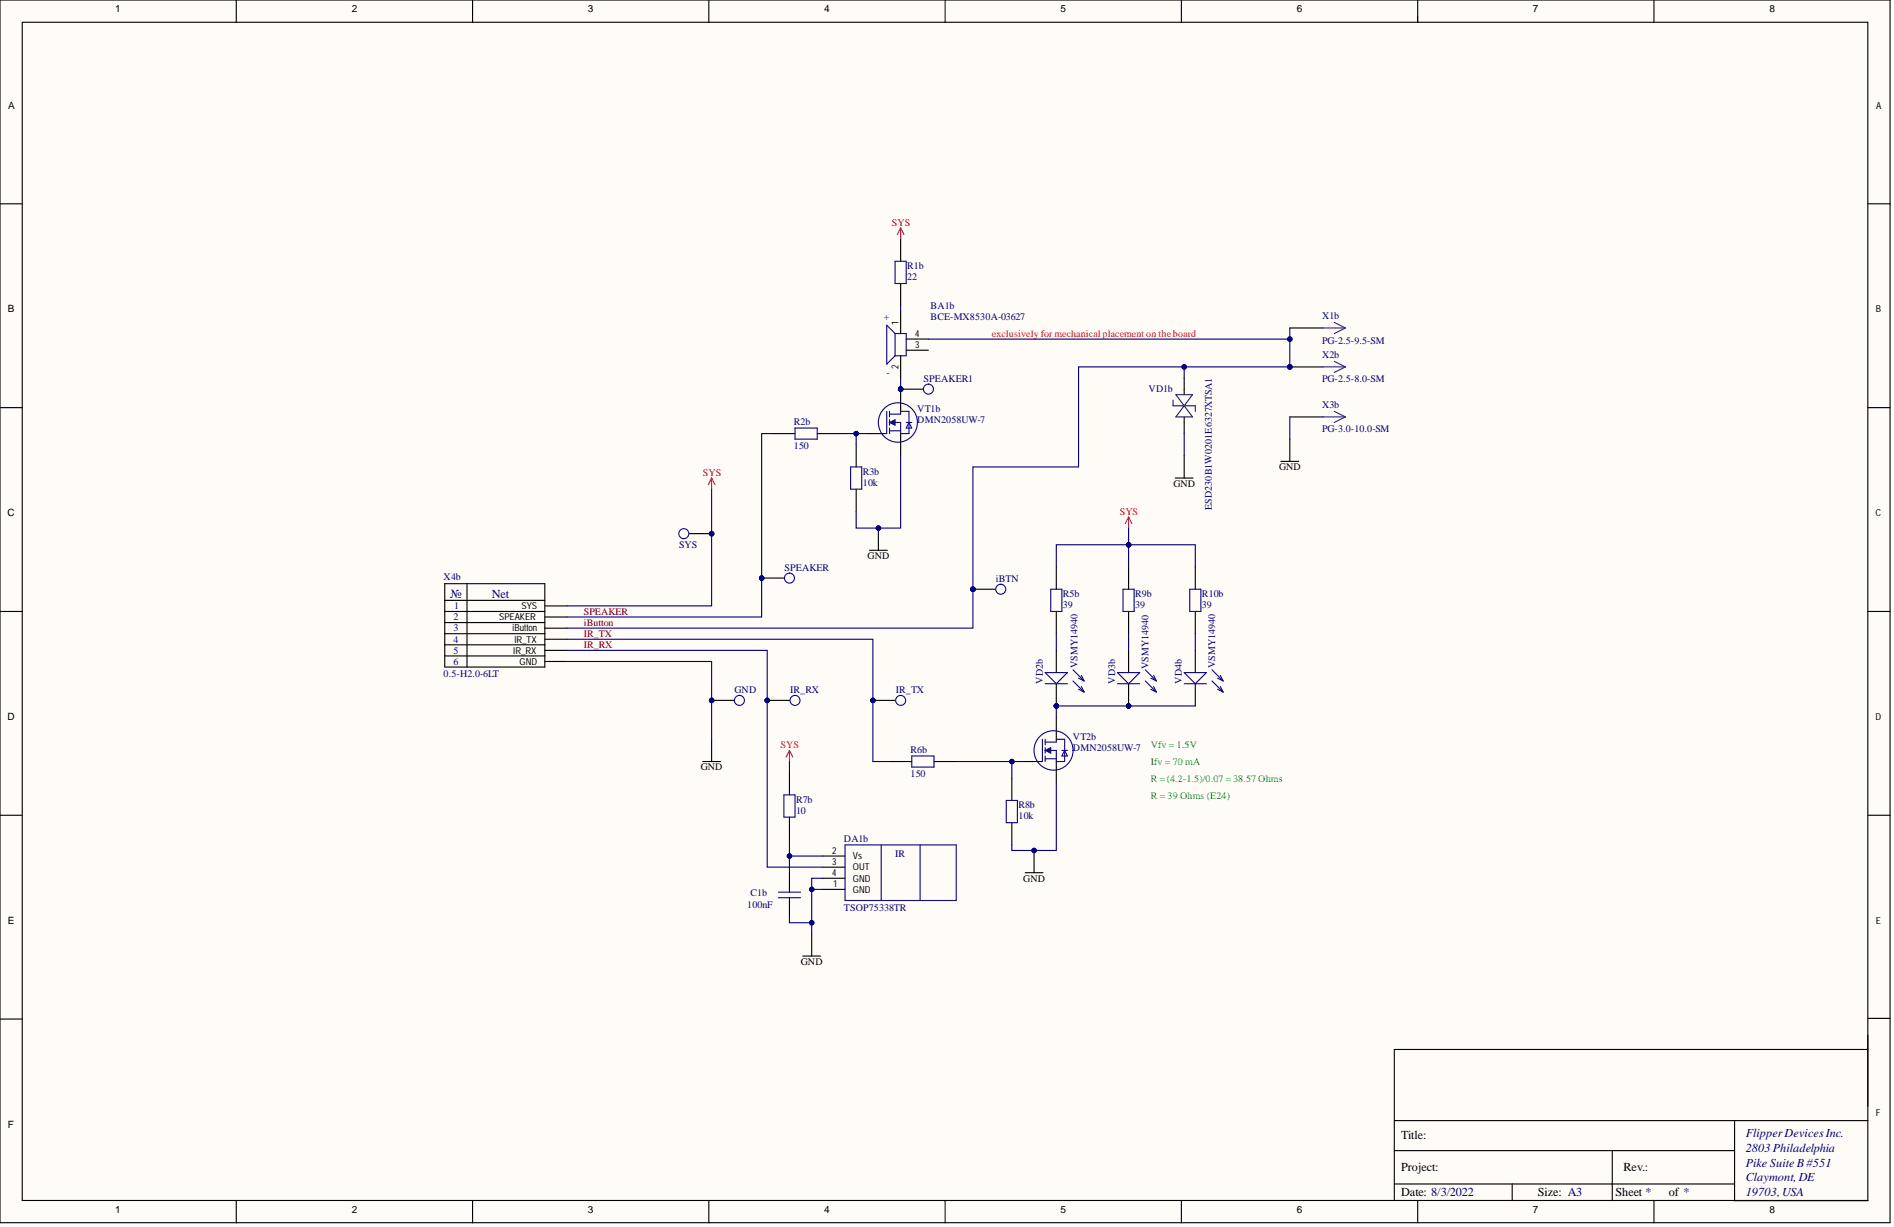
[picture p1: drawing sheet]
<svg xmlns="http://www.w3.org/2000/svg" width="431mm" height="279mm" viewBox="0 0 431 279" stroke-linecap="round" stroke-linejoin="round" font-family="sans-serif">
<g fill="#fffcf8">
<path d="M0 0h430.6v278.5h-430.6z" fill-rule="evenodd"/>
<path d="M0 0h430.6v278.5h-430.6z" fill-rule="evenodd"/>
</g>
<g fill="none" stroke="#000" stroke-width=".25">
<path d="M0 0h430.5v278.4h-430.5zM5.1 5.1h420.4v268.3h-420.4zM53.8 0v5.1M107.6 0v5.1M161.5 0v5.1M215.3 0v5.1M269.1 0v5.1M322.9 0v5.1M376.8 0v5.1M0 46.4h5.1M425.5 46.4h5.1M0 92.8h5.1"/>
<path d="M425.5 92.8h5.1M0 139.2h5.1M198.1 125.3h4M200.1 120.3v5M425.5 139.2h5.1M0 185.6h5.1M425.5 185.6h5.1M0 232.1h5.1M425.5 239h-107.9v34.1M425.5 231.9h5.1M317.6 255.2h107.9M395.1 255.2v18.2h30.4"/>
<path d="M53.8 273.4v5.1M107.6 273.4v5.1M161.5 273.4v5.1M215.3 273.4v5.1M269.1 273.4v5.1M317.6 269.6h77.5M317.6 262h77.5M322.9 273.4v5.1M344.5 269.6v3.8M367.3 262v11.4M376.8 273.4v5.1"/>
</g>
<circle cx="200.1" cy="120.3" r=".51" fill="#000080"/>
<circle cx="200.1" cy="120.3" r=".51" fill="none" stroke="#000080" stroke-width=".23"/>
<path d="M205.2 51.9l-.8 1.5M205.2 51.9l.7 1.5M205.2 51.9v2.5" fill="none" stroke="#f00" stroke-width=".25"/>
<path d="M233.5 198.7h4.1M235.6 193.7v5" fill="none" stroke="#000" stroke-width=".25"/>
<circle cx="235.6" cy="193.7" r=".51" fill="#000080"/>
<circle cx="235.6" cy="193.7" r=".51" fill="none" stroke="#000080" stroke-width=".23"/>
<path d="M176 98.7h5.1M186.2 98.7h5M293.8 100v5.1M267.7 108.9h4.1M269.8 103.8v5.1M291.8 105.1h4M160.1 173.4h4M162.1 168.3v5.1M182.9 217.7h4M184.9 212.6v5.1" fill="none" stroke="#000" stroke-width=".25"/>
<path d="M162.1 108.9l-.8 1.5M162.1 108.9l.8 1.5M162.1 108.9v2.5M257.1 117.7l-.8 1.5M257.1 117.7l.7 1.5M257.1 117.7v2.6M179.8 170.9l-.7 1.5M179.8 170.9l.8 1.5M179.8 170.9v2.5" fill="none" stroke="#f00" stroke-width=".25"/>
<path d="M181.1 97.5h5.1v2.5h-5.1zM202 93.7v5M202.6 93.7v1.2M202.6 95.6v1.2M202.6 97.5v1.2M202.6 98.1h2.6M202.6 96.2h2.6M202.6 94.3h2.6" fill="none" stroke="#11037f" stroke-width=".25"/>
<path d="M202.6 96.2l1.3-.6v1.2z" fill="#11037f"/>
<path d="M202.6 96.2l1.3-.6v1.2z" fill="none" stroke="#11037f" stroke-width=".23"/>
<g fill="none" stroke="#11037f" stroke-width=".25">
<path d="M206.4 96.2h1.3M207.1 93.7v5h-1.9v-2.5M207.1 96.2l.6 1.3h-1.3zM193.8 106.3h2.5v5.1h-2.5zM237.5 168.3v5.1M238.1 168.3v1.3M238.1 170.2v1.3M238.1 172.1v1.3M238.1 172.8h2.5M238.1 170.9h2.5M238.1 169h2.5M178.6 181h2.5v5.1h-2.5z"/>
<path d="M229.2 182.3h2.6v5h-2.6z"/>
<circle cx="204.5" cy="96.2" r="4.5"/>
</g>
<path d="M197.6 98.7h4.3M205.2 98.7v5.1M195 101.3v5M195 111.4v5.1M179.8 175.9v5.1M230.5 177.2v5.1M179.8 186.1v5M230.5 187.3v5.1" fill="none" stroke="#000" stroke-width=".25"/>
<path d="M238.1 170.9l1.3-.7v1.3z" fill="#11037f"/>
<path d="M238.1 170.9l1.3-.7v1.3z" fill="none" stroke="#11037f" stroke-width=".23"/>
<g fill="none" stroke="#11037f" stroke-width=".25">
<path d="M238.1 153.2h5.1l-2.6 2.5zM238.1 155.7h5.1M244.4 152.5l2.6 2.6M244.4 155.1l2.6 2.5M245.7 154.4l1.3 .7M245.7 157l1.3 .6M246.3 153.8l.7 1.3M246.3 156.3l.7 1.3M254.6 153.2h5l-2.5 2.5zM254.6 155.7h5M260.9 152.5l2.5 2.6M260.9 155.1l2.5 2.5"/>
<path d="M262.2 154.4l1.2 .7M262.2 157l1.2 .6M262.8 153.8l.6 1.3M262.8 156.3l.6 1.3M269.8 153.2h5l-2.5 2.5zM269.8 155.7h5M276.1 152.5l2.5 2.6M276.1 155.1l2.5 2.5M277.4 154.4l1.2 .7M277.4 157l1.2 .6M278 153.8l.6 1.3M278 156.3l.6 1.3"/>
<path d="M240.6 169v-.7h1.9v5.1h-1.9v-2.5M241.9 170.9h1.3M242.5 170.9l.7 1.2h-1.3zM177.3 204.4h5.1M177.3 203.2h5.1"/>
<circle cx="240" cy="170.9" r="4.5"/>
</g>
<g fill="none" stroke="#000" stroke-width=".25">
<path d="M293.8 74.7h7.6M101.3 132.9h22.8v19h-22.8zM101.3 136.7h22.8M101.3 139.2h22.8M106.4 132.9v19M124.1 138h5.1M101.3 144.3h22.8M101.3 141.8h22.8M101.3 146.8h22.8M101.3 149.4h22.8M124.1 140.5h5.1M124.1 143h5.1"/>
<path d="M124.1 145.6h5.1M124.1 148.1h5.1M124.1 150.6h5.1M240.6 148.1v5.1M257.1 148.1v5.1M272.3 148.1v5.1M272.3 155.7v5.1M233 173.4h4.3M240.6 163.3v5M240.6 173.4v5.1M179.8 198.7v4.5M179.8 204.4v4.5"/>
</g>
<path d="M301.4 74.7h5.1M303.9 73.4l2.6 1.3M306.5 74.7l-2.6 1.3" fill="none" stroke="#351c75" stroke-width=".25"/>
<circle cx="293.8" cy="83.5" r=".51" fill="#000080"/>
<circle cx="293.8" cy="83.5" r=".51" fill="none" stroke="#000080" stroke-width=".23"/>
<path d="M293.8 83.5h7.6" fill="none" stroke="#000" stroke-width=".25"/>
<circle cx="293.8" cy="83.5" r=".51" fill="#000080"/>
<circle cx="293.8" cy="83.5" r=".51" fill="none" stroke="#000080" stroke-width=".23"/>
<path d="M301.4 83.5h5.1M301.4 94.9h5.1M303.9 82.3l2.6 1.2M303.9 93.7l2.6 1.2M306.5 83.5l-2.6 1.3M306.5 94.9l-2.6 1.3" fill="none" stroke="#351c75" stroke-width=".25"/>
<path d="M293.8 94.9h7.6" fill="none" stroke="#000" stroke-width=".25"/>
<circle cx="173.5" cy="131.6" r=".51" fill="#000080"/>
<circle cx="173.5" cy="131.6" r=".51" fill="none" stroke="#000080" stroke-width=".23"/>
<path d="M173.5 131.6h5.1" fill="none" stroke="#000" stroke-width=".25"/>
<circle cx="173.5" cy="131.6" r=".51" fill="#000080"/>
<circle cx="173.5" cy="131.6" r=".51" fill="none" stroke="#000080" stroke-width=".23"/>
<g fill="none" stroke="#0000bf" stroke-width=".25">
<circle cx="211.5" cy="88.6" r="1.14"/>
<circle cx="155.8" cy="121.5" r="1.14"/>
<circle cx="179.8" cy="131.6" r="1.14"/>
<circle cx="168.4" cy="159.5" r="1.14"/>
<circle cx="181.1" cy="159.5" r="1.14"/>
<circle cx="205.2" cy="159.5" r="1.14"/>
</g>
<path d="M205.2 88.6h5M157 121.5h5.1M162.1 159.5h5.1M174.8 159.5h5M198.8 159.5h5.1" fill="none" stroke="#000" stroke-width=".25"/>
<circle cx="221.6" cy="134.2" r=".51" fill="#000080"/>
<circle cx="221.6" cy="134.2" r=".51" fill="none" stroke="#000080" stroke-width=".23"/>
<path d="M221.6 134.2h5.1" fill="none" stroke="#000" stroke-width=".25"/>
<circle cx="221.6" cy="134.2" r=".51" fill="#000080"/>
<circle cx="221.6" cy="134.2" r=".51" fill="none" stroke="#000080" stroke-width=".23"/>
<circle cx="228" cy="134.2" r="1.14" fill="none" stroke="#0000bf" stroke-width=".25"/>
<g fill="none" stroke="#000" stroke-width=".25">
<path d="M205.2 54.4v5.1M205.2 64.6v5M269.8 86.1v3.8M269.8 94.9v3.8M240.6 129.1v5.1M240.6 139.2v5.1M257.1 129.1v5.1M257.1 139.2v5.1M272.3 129.1v5.1M272.3 139.2v5.1M187.4 197.5h5.1M187.4 194.9h5.1"/>
<path d="M187.4 200h5.1M187.4 202.5h5.1"/>
</g>
<path d="M203.9 59.5h2.5v5.1h-2.5zM239.4 134.2h2.5v5h-2.5zM255.8 134.2h2.6v5h-2.6zM271 134.2h2.6v5h-2.6zM192.5 192.4h25.3v12.7h-25.3zM200.7 192.4v12.7M209.6 192.4v12.7" fill="none" stroke="#11037f" stroke-width=".25"/>
<path d="M267.2 91.1v1.3h5.1v1.3M267.9 89.9h3.8l-3.8 5h3.8z" fill="none" stroke="#073763" stroke-width=".25"/>
<path d="M293.8 94.9v5.1M221.6 134.2v8.8h-92.4M129.2 150.6h32.9v17.7M129.2 148.1h45.6v49.4h12.6M129.2 145.6h69.6v27.8h3.8" fill="none" stroke="#000080" stroke-width=".25"/>
<circle cx="221.6" cy="134.2" r=".51" fill="#000080"/>
<circle cx="221.6" cy="134.2" r=".51" fill="none" stroke="#000080" stroke-width=".23"/>
<path d="M176 98.7h-2.5v41.8h-44.3" fill="none" stroke="#000080" stroke-width=".25"/>
<circle cx="173.5" cy="131.6" r=".51" fill="#000080"/>
<circle cx="173.5" cy="131.6" r=".51" fill="none" stroke="#000080" stroke-width=".23"/>
<path d="M162.1 111.4v26.6h-32.9M179.8 208.9v1.2h5.1" fill="none" stroke="#000080" stroke-width=".25"/>
<circle cx="184.9" cy="210.1" r=".51" fill="#000080"/>
<circle cx="184.9" cy="210.1" r=".51" fill="none" stroke="#000080" stroke-width=".23"/>
<path d="M187.4 194.9h-7.6v3.8" fill="none" stroke="#000080" stroke-width=".25"/>
<circle cx="179.8" cy="194.9" r=".51" fill="#000080"/>
<circle cx="179.8" cy="194.9" r=".51" fill="none" stroke="#000080" stroke-width=".23"/>
<path d="M184.9 202.5h2.5" fill="none" stroke="#000080" stroke-width=".25"/>
<circle cx="184.9" cy="202.5" r=".51" fill="#000080"/>
<circle cx="184.9" cy="202.5" r=".51" fill="none" stroke="#000080" stroke-width=".23"/>
<path d="M187.4 200h-2.5v12.6" fill="none" stroke="#000080" stroke-width=".25"/>
<circle cx="184.9" cy="202.5" r=".51" fill="#000080"/>
<circle cx="184.9" cy="202.5" r=".51" fill="none" stroke="#000080" stroke-width=".23"/>
<circle cx="184.9" cy="210.1" r=".51" fill="#000080"/>
<circle cx="184.9" cy="210.1" r=".51" fill="none" stroke="#000080" stroke-width=".23"/>
<path d="M191.2 98.7h3.8v2.6" fill="none" stroke="#000080" stroke-width=".25"/>
<circle cx="195" cy="98.7" r=".51" fill="#000080"/>
<circle cx="195" cy="98.7" r=".51" fill="none" stroke="#000080" stroke-width=".23"/>
<path d="M205.2 103.8v16.5h-10.2v-3.8" fill="none" stroke="#000080" stroke-width=".25"/>
<circle cx="200.1" cy="120.3" r=".51" fill="#000080"/>
<circle cx="200.1" cy="120.3" r=".51" fill="none" stroke="#000080" stroke-width=".23"/>
<path d="M195 98.7h2.6" fill="none" stroke="#000080" stroke-width=".25"/>
<circle cx="195" cy="98.7" r=".51" fill="#000080"/>
<circle cx="195" cy="98.7" r=".51" fill="none" stroke="#000080" stroke-width=".23"/>
<path d="M217.8 173.4h15.2" fill="none" stroke="#000080" stroke-width=".25"/>
<circle cx="230.5" cy="173.4" r=".51" fill="#000080"/>
<circle cx="230.5" cy="173.4" r=".51" fill="none" stroke="#000080" stroke-width=".23"/>
<path d="M240.6 178.5v15.2h-10.1v-1.3" fill="none" stroke="#000080" stroke-width=".25"/>
<circle cx="235.6" cy="193.7" r=".51" fill="#000080"/>
<circle cx="235.6" cy="193.7" r=".51" fill="none" stroke="#000080" stroke-width=".23"/>
<path d="M240.6 129.1v-5.1h31.7v5.1M272.3 160.8h-31.7v2.5" fill="none" stroke="#000080" stroke-width=".25"/>
<circle cx="257.1" cy="124" r=".51" fill="#000080"/>
<circle cx="257.1" cy="124" r=".51" fill="none" stroke="#000080" stroke-width=".23"/>
<path d="M179.8 191.1v3.8" fill="none" stroke="#000080" stroke-width=".25"/>
<circle cx="179.8" cy="194.9" r=".51" fill="#000080"/>
<circle cx="179.8" cy="194.9" r=".51" fill="none" stroke="#000080" stroke-width=".23"/>
<path d="M205.2 69.6v1.3M205.2 86.1v2.5M179.8 173.4v2.5M230.5 173.4v3.8" fill="none" stroke="#000080" stroke-width=".25"/>
<circle cx="230.5" cy="173.4" r=".51" fill="#000080"/>
<circle cx="230.5" cy="173.4" r=".51" fill="none" stroke="#000080" stroke-width=".23"/>
<path d="M257.1 120.3v3.7" fill="none" stroke="#000080" stroke-width=".25"/>
<circle cx="257.1" cy="124" r=".51" fill="#000080"/>
<circle cx="257.1" cy="124" r=".51" fill="none" stroke="#000080" stroke-width=".23"/>
<path d="M269.8 83.5v2.6M269.8 98.7v5.1" fill="none" stroke="#000080" stroke-width=".25"/>
<circle cx="269.8" cy="83.5" r=".51" fill="#000080"/>
<circle cx="269.8" cy="83.5" r=".51" fill="none" stroke="#000080" stroke-width=".23"/>
<path d="M257.1 124v5.1M240.6 144.3v3.8M257.1 144.3v3.8M272.3 144.3v3.8" fill="none" stroke="#000080" stroke-width=".25"/>
<circle cx="257.1" cy="124" r=".51" fill="#000080"/>
<circle cx="257.1" cy="124" r=".51" fill="none" stroke="#000080" stroke-width=".23"/>
<path d="M203.9 76h2.5v5h-2.5M203.9 76v5M203.9 76l-1.9-1.9v8.8l1.9-1.9M207.7 172.1h5.1v2.6h-5.1z" fill="none" stroke="#11037f" stroke-width=".25"/>
<path d="M205.2 70.9v5.1M206.4 77.2h5.1M206.4 79.7h5.1M205.2 81v5.1M202.6 173.4h5.1M212.8 173.4h5" fill="none" stroke="#000" stroke-width=".25"/>
<path d="M293.8 74.7v8.8h-48.1v22.8h-24.1v27.9" fill="none" stroke="#000080" stroke-width=".25"/>
<circle cx="221.6" cy="134.2" r=".51" fill="#000080"/>
<circle cx="221.6" cy="134.2" r=".51" fill="none" stroke="#000080" stroke-width=".23"/>
<circle cx="269.8" cy="83.5" r=".51" fill="#000080"/>
<circle cx="269.8" cy="83.5" r=".51" fill="none" stroke="#000080" stroke-width=".23"/>
<circle cx="293.8" cy="83.5" r=".51" fill="#000080"/>
<circle cx="293.8" cy="83.5" r=".51" fill="none" stroke="#000080" stroke-width=".23"/>
<circle cx="293.8" cy="77.2" r=".51" fill="#000080"/>
<circle cx="293.8" cy="77.2" r=".51" fill="none" stroke="#000080" stroke-width=".23"/>
<path d="M211.5 77.2h82.3" fill="none" stroke="#000080" stroke-width=".25"/>
<circle cx="293.8" cy="77.2" r=".51" fill="#000080"/>
<circle cx="293.8" cy="77.2" r=".51" fill="none" stroke="#000080" stroke-width=".23"/>
<g font-size="6.4" fill="#000080">
<text x="240.6" y="159.6">PIVD2b01</text>
<text x="256.8" y="159.6">PIVD3b01</text>
</g>
<text font-size="6" fill="#000080" x="205" y="92.4">PIVT1b03</text>
<g font-size="2.8" fill="#000080">
<text x="102.6" y="136.1">№</text>
<text x="112" y="136.1">Net</text>
<text x="397.7" y="262.4">2803Philadelphia</text>
<text x="397.7" y="258.9">FlipperDevicesInc.</text>
<text x="397.7" y="269">Claymont, DE</text>
<text x="397.7" y="265.7">Pike Suite B#551</text>
<text x="397.7" y="272.3">19703,USA</text>
</g>
<g font-size="2.8">
<text x="319.1" y="259.4">Title:</text>
<text x="319.1" y="266.7">Project:</text>
<text x="369.8" y="266.7">Rev.:</text>
<text x="319.1" y="272.3">Date: 8/3/2022</text>
<text x="350.3" y="272.3">Size: A3</text>
<text x="368" y="272.3">Sheet *</text>
<text x="380.2" y="272.3">of *</text>
</g>
<g font-size="2.3">
<text x="26.3" y="2.8">1</text>
<text x="80.1" y="2.8">2</text>
<text x="133.9" y="2.8">3</text>
<text x="187.8" y="2.8">4</text>
<text x="241.6" y="2.8">5</text>
<text x="295.4" y="2.8">6</text>
<text x="349.2" y="2.8">7</text>
<text x="403.1" y="2.8">8</text>
<text x="1.9" y="24.7">A</text>
<text x="1.8" y="71.1">B</text>
<text x="291.4" y="107.1">GND</text>
<text x="267.3" y="110.9">GND</text>
<text x="1.7" y="117.6">C</text>
<text x="197.6" y="127.3">GND</text>
<text x="1.7" y="164">D</text>
<text x="159.7" y="175.4">GND</text>
<text x="233.1" y="200.8">GND</text>
<text x="1.8" y="210.4">E</text>
<text x="182.5" y="219.7">GND</text>
<text x="1.8" y="256.8">F</text>
<text x="26.3" y="276.2">1</text>
<text x="80.1" y="276.2">2</text>
<text x="133.9" y="276.2">3</text>
<text x="187.8" y="276.2">4</text>
<text x="241.6" y="276.2">5</text>
<text x="295.4" y="276.2">6</text>
<text x="349.2" y="276.2">7</text>
<text x="403.1" y="276.2">8</text>
</g>
<g font-size="2.3" fill="#f00">
<text x="203.1" y="51.4">SYS</text>
<text x="225.9" y="76.7">exclusively for mechanical placement on the board</text>
<text x="160.1" y="108.4">SYS</text>
<text x="255.1" y="117.2">SYS</text>
<text x="177.8" y="170.4">SYS</text>
</g>
<g font-size="2.3" fill="#000080">
<text x="206.7" y="63.8">22</text>
<text x="206.7" y="61.3">R1b</text>
<text x="212" y="70.4">BA1b</text>
<text x="201.4" y="72.9">+</text>
<text x="212" y="72.9">BCE-MX8530A-03627</text>
<text x="301.2" y="72.7">X1b</text>
<text x="301.2" y="78.2">PG-2.5-9.5-SM</text>
<text x="301.2" y="81.5">X2b</text>
<text x="202" y="85.6">-</text>
<text x="210.4" y="87">SPEAKER1</text>
<text x="261.6" y="89.4">VD1b</text>
<text x="301.2" y="87.1">PG-2.5-8.0-SM</text>
<text x="209" y="93.8">VT1b</text>
<text x="301.2" y="92.9">X3b</text>
<text x="180.8" y="96.7">R2b</text>
<text x="209" y="96.3">DMN2058UW-7</text>
<text x="301.2" y="98.5">PG-3.0-10.0-SM</text>
<text x="180.8" y="102.3">150</text>
<text x="196.6" y="110.6">10k</text>
<text x="196.6" y="108.1">R3b</text>
<text x="276.1" y="116.2" transform="rotate(-90 276.1 116.2)">ESD230B1W0201E6327XTSA1</text>
<text x="154.7" y="124.7">SYS</text>
<text x="178.7" y="130">SPEAKER</text>
<text x="101.1" y="132.1">X4b</text>
<text x="226.9" y="132.6">iBTN</text>
<text x="242.1" y="135.9">R5b</text>
<text x="258.6" y="135.9">R9b</text>
<text x="273.8" y="135.9">R10b</text>
<text x="103.3" y="141.3">2</text>
<text x="103.3" y="143.8">3</text>
<text x="103.4" y="138.7">1</text>
<text x="242.1" y="138.5">39</text>
<text x="258.6" y="138.5">39</text>
<text x="273.8" y="138.5">39</text>
<text x="103.3" y="146.3">4</text>
<text x="103.3" y="148.9">5</text>
<text x="101.1" y="154.2">0.5-H2.0-6LT</text>
<text x="103.3" y="151.4">6</text>
<text x="237.6" y="155.7" transform="rotate(-90 237.6 155.7)">VD2b</text>
<text x="245.4" y="152.1" transform="rotate(-90 245.4 152.1)">VSMY14940</text>
<text x="254" y="155.7" transform="rotate(-90 254 155.7)">VD3b</text>
<text x="261.6" y="152.4" transform="rotate(-90 261.6 152.4)">VSMY14940</text>
<text x="269.2" y="155.7" transform="rotate(-90 269.2 155.7)">VD4b</text>
<text x="276.8" y="152.1" transform="rotate(-90 276.8 152.1)">VSMY14940</text>
<text x="167.3" y="157.9">GND</text>
<text x="180" y="157.9">IR_RX</text>
<text x="204.1" y="157.9">IR_TX</text>
<text x="207.4" y="171.4">R6b</text>
<text x="244.4" y="168.4">VT2b</text>
<text x="244.4" y="171">DMN2058UW-7</text>
<text x="207.4" y="177">150</text>
<text x="181.4" y="185.3">10</text>
<text x="181.4" y="182.8">R7b</text>
<text x="232" y="184">R8b</text>
<text x="192.2" y="191.6">DA1b</text>
<text x="232" y="186.6">10k</text>
<text x="203.9" y="195.1">IR</text>
<text x="170.2" y="206.8">100nF</text>
<text x="171" y="204">C1b</text>
<text x="192.2" y="207.3">TSOP75338TR</text>
</g>
<g font-size="2.3" fill="#800000">
<text x="133" y="140">SPEAKER</text>
<text x="133" y="142.5">iButton</text>
<text x="133" y="145.1">IR_TX</text>
<text x="133" y="147.6">IR_RX</text>
</g>
<g font-size="2.3" fill="#00bf00">
<text x="262.2" y="170.4">Vfv = 1.5V</text>
<text x="262.2" y="174.2">Ifv = 70 mA</text>
<text x="262.2" y="178">R = (4.2-1.5)/0.07 = 38.57 Ohms</text>
<text x="262.2" y="182">R = 39 Ohms (E24)</text>
</g>
<g font-size="2.2">
<text x="427.4" y="24.7">A</text>
<text x="427.3" y="71.1">B</text>
<text x="204.7" y="73.9" transform="rotate(-90 204.7 73.9)">1</text>
<text x="208.5" y="76.7">4</text>
<text x="204.7" y="84" transform="rotate(-90 204.7 84)">2</text>
<text x="208.5" y="79.2">3</text>
<text x="427.2" y="117.6">C</text>
<text x="113.7" y="141.3">SPEAKER</text>
<text x="116.8" y="143.8">iButton</text>
<text x="118.8" y="138.7">SYS</text>
<text x="116.9" y="148.9">IR_RX</text>
<text x="117.2" y="146.3">IR_TX</text>
<text x="118.4" y="151.4">GND</text>
<text x="427.2" y="164">D</text>
<text x="189.5" y="197">3</text>
<text x="189.5" y="194.4">2</text>
<text x="194.3" y="195.7">Vs</text>
<text x="189.5" y="199.5">4</text>
<text x="189.8" y="202">1</text>
<text x="194.3" y="198.2">OUT</text>
<text x="194.3" y="203.3">GND</text>
<text x="194.3" y="200.8">GND</text>
<text x="427.3" y="210.4">E</text>
<text x="427.3" y="254.2">F</text>
</g>
<g font-size="1.1" fill="#000080">
<text x="156.6" y="121.7">PISYS01</text>
<text x="161.6" y="159.8">PIGND01</text>
<text x="174.3" y="159.8">PIIR0RX01</text>
<text x="198.6" y="159.8">PIIR0TX01</text>
</g>
</svg>
